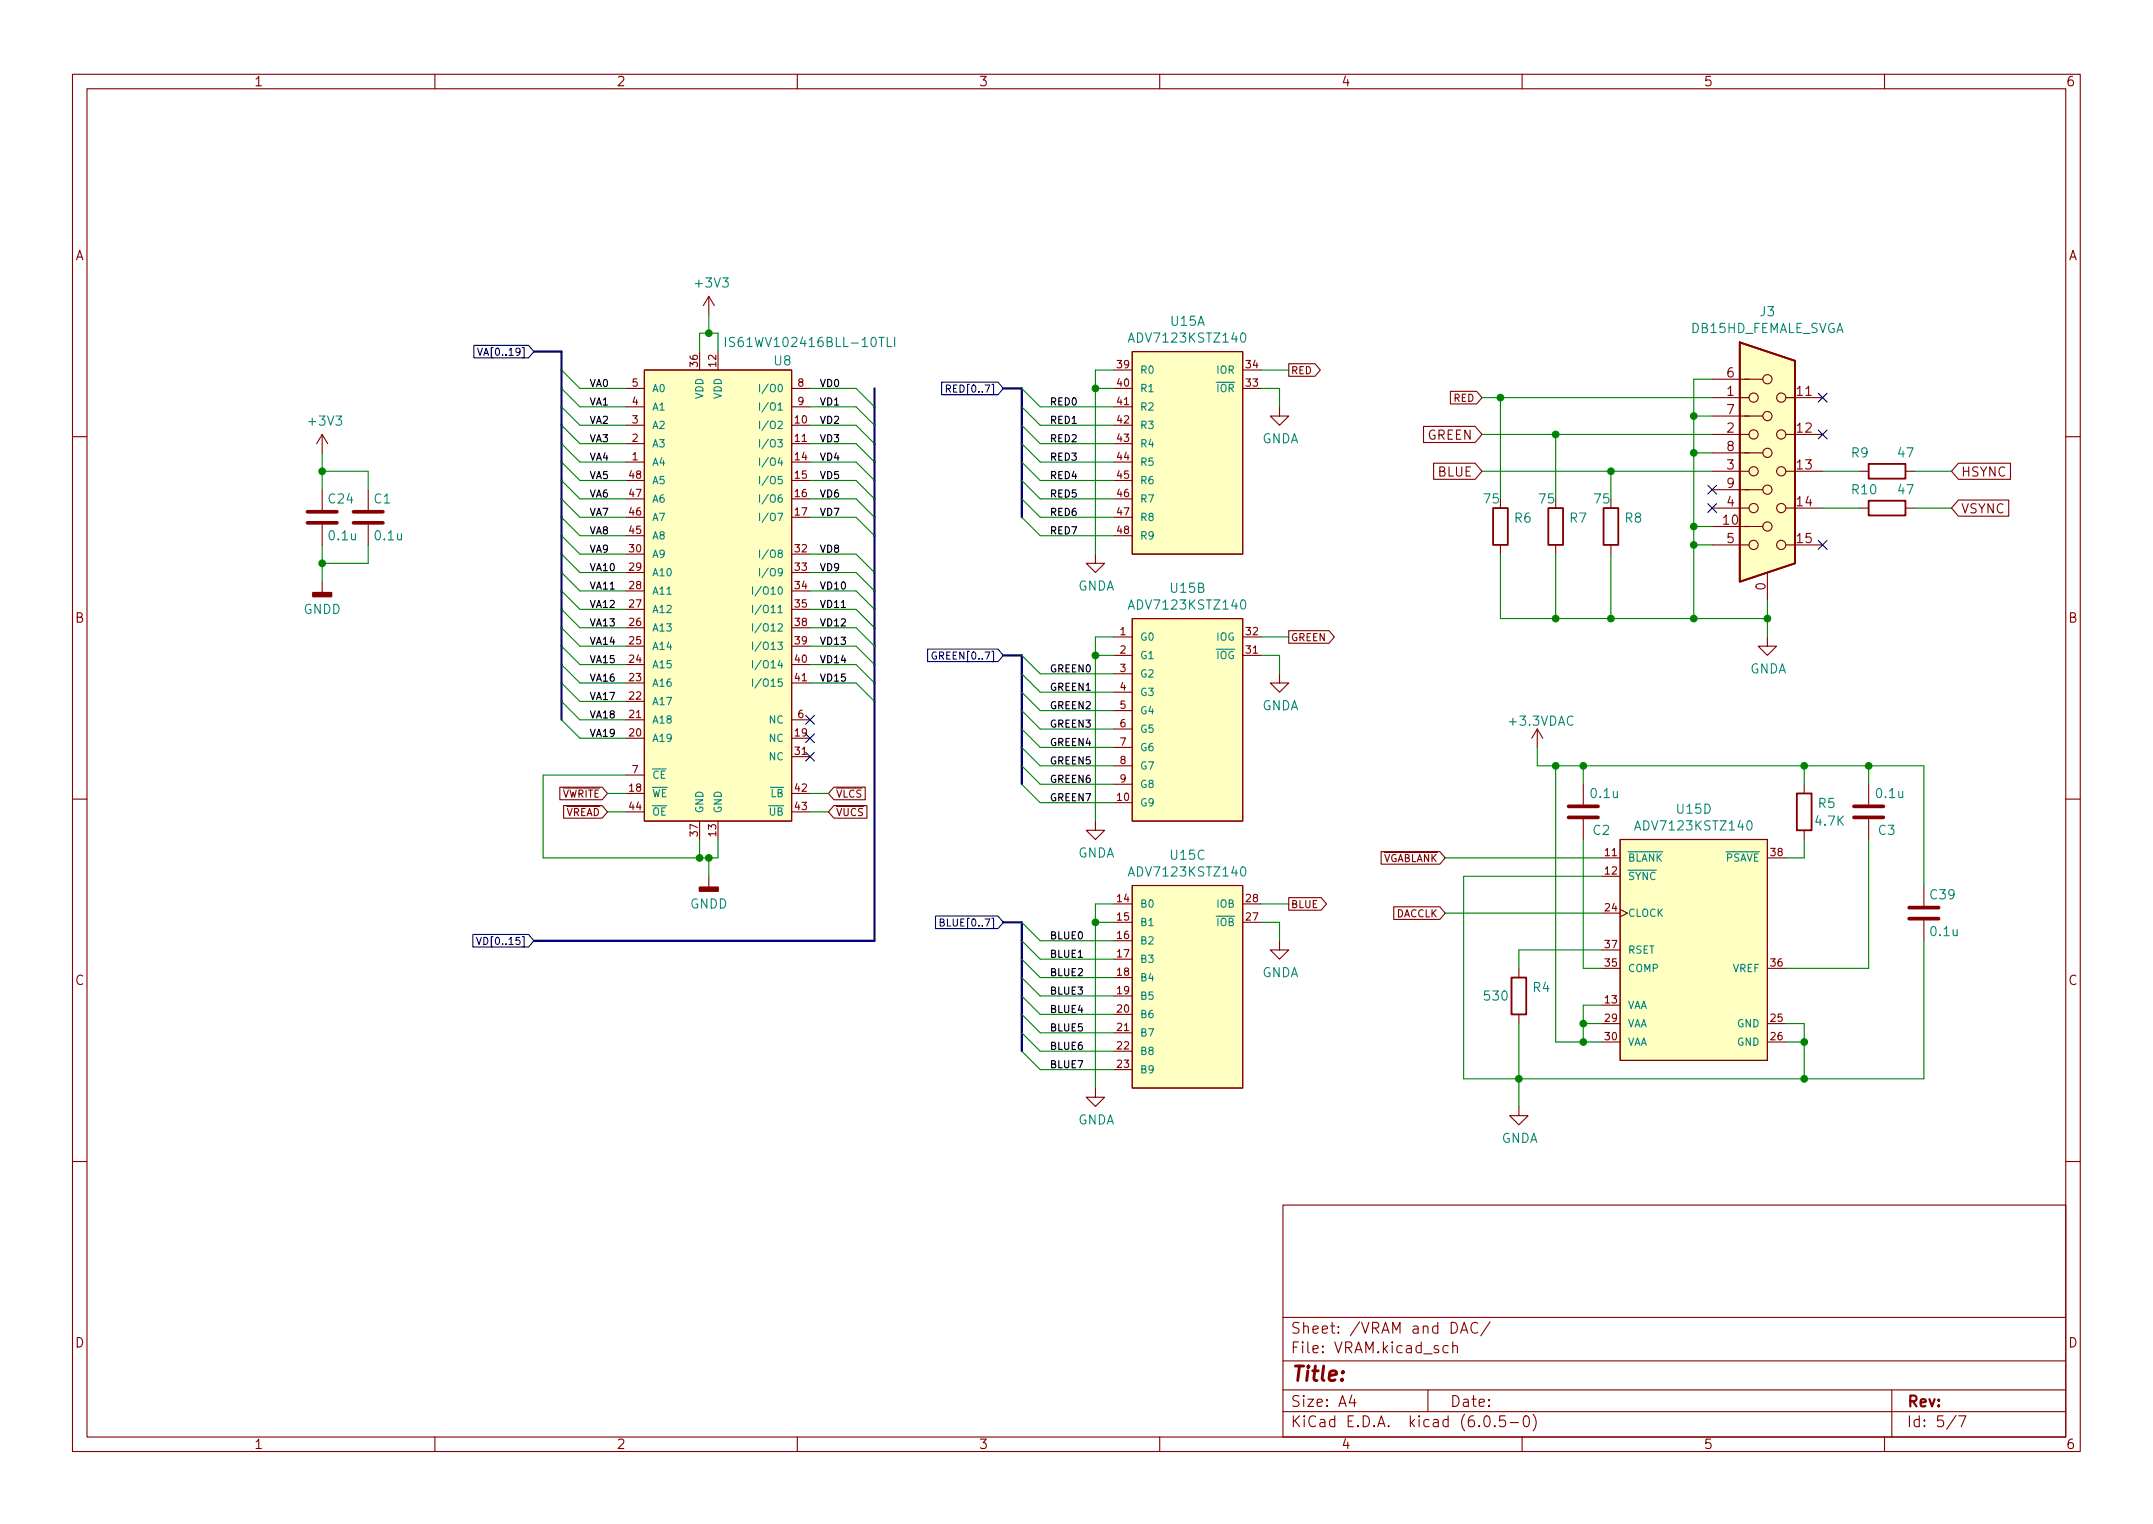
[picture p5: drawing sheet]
<svg xmlns="http://www.w3.org/2000/svg" width="297mm" height="210mm" viewBox="0 0 297 210" stroke-linecap="round" stroke-linejoin="round" font-family="sans-serif">
<g fill="none" stroke="#840000" stroke-width=".15">
<path d="M10 10.2h277v190.1h-277zM12 12.2h273v186.1h-273zM60 10.2v2M110 10.2v2M160 10.2v2M210 10.2v2M260 10.2v2M44.4 59.9v2.6M44.4 59.9l-.7 1.3M44.4 59.9l.8 1.3M86.4 53.6h2.5M86.4 56.1h2.5"/>
<path d="M86.4 58.7h2.5M88.9 51h20.3v62.3h-20.3zM96.5 48.5v2.5M97.8 40.9l-.8 1.3M97.8 40.9v2.5M97.8 40.9l.8 1.3M99.1 48.5v2.5M109.2 53.6h2.6M109.2 56.1h2.6M109.2 58.7h2.6M153.7 53.6h2.5M153.7 51h2.5"/>
<path d="M153.7 56.1h2.5M153.7 58.7h2.5M156.2 48.5h15.2v27.9h-15.2zM171.4 53.6h2.6M171.4 51h2.6M176.5 56.1v1.3h1.3l-1.3 1.3-1.2-1.3h1.2M177.8 50.2h3.6l.8 .8-.8 .9h-3.6zM196.4 58.8h7.1l1 1.1-1 1.1h-7.1zM200.1 54h3.6l.8 .9-.8 .8h-3.6zM236.2 57.4h7M236.2 52.3h7M236.2 54.9h5.1"/>
<path d="M236.2 59.9h5.1M246.4 54.9h5.1M246.4 59.9h5.1M10 60.2h2M44.4 67.6v2.8M44.4 72.4v2.8M50.8 67.6v2.8M50.8 72.4v2.8M86.4 61.2h2.5M86.4 63.7h2.5M86.4 66.3h2.5M86.4 68.8h2.5"/>
<path d="M86.4 71.4h2.5M86.4 73.9h2.5M86.4 79h2.5M86.4 76.4h2.5M109.2 61.2h2.6M109.2 63.7h2.6M109.2 66.3h2.6M109.2 68.8h2.6M109.2 71.4h2.6M109.2 79h2.6M109.2 76.4h2.6M151.1 76.4v1.3h1.3l-1.3 1.3-1.2-1.3h1.2"/>
<path d="M153.7 61.2h2.5M153.7 63.7h2.5M153.7 66.3h2.5M153.7 68.8h2.5M153.7 71.4h2.5M153.7 73.9h2.5M197.8 63.9h5.7l1 1.1-1 1.1h-5.7zM207 75.2v1.2M214.6 75.2v1.2M222.2 75.2v1.2M236.2 72.6h7M236.2 67.6h7"/>
<path d="M236.2 62.5h7M236.2 65h5.1M236.2 70.1h5.1M236.2 75.2h5.1M243.8 79v3.8M246.4 65h5.1M246.4 70.1h5.1M246.4 75.2h5.1M256.5 65h1.3M256.5 70.1h1.3M262.9 65h1.3M262.9 70.1h1.3"/>
<path d="M270.2 63.9h7.2v2.2h-7.2l-1-1.1zM270.2 69h6.9v2.2h-6.9l-1-1.1zM285 60.2h2M44.4 80.3v1.5M86.4 99.3h2.5M86.4 96.8h2.5M86.4 94.2h2.5M86.4 91.7h2.5M86.4 89.1h2.5M86.4 86.6h2.5M86.4 84.1h2.5M86.4 81.5h2.5"/>
<path d="M109.2 99.3h2.6M109.2 94.2h2.6M109.2 91.7h2.6M109.2 89.1h2.6M109.2 86.6h2.6M109.2 84.1h2.6M109.2 81.5h2.6M153.7 87.9h2.5M153.7 90.4h2.5M153.7 93h2.5M153.7 95.5h2.5M153.7 98h2.5"/>
<path d="M156.2 85.3h15.2v28h-15.2zM171.4 87.9h2.6M171.4 90.4h2.6M176.5 93v1.2h1.3l-1.3 1.3-1.2-1.3h1.2M177.8 87h5.6l.7 .9-.7 .8h-5.6zM243.8 87.9v1.2h1.3l-1.3 1.3-1.2-1.3h1.2M10 110.2h2M77.2 108.6h5.9l.7 .9-.7 .8h-5.9zM77.8 111.1h5.3l.7 .9-.7 .9h-5.3zM86.4 109.5h2.5M86.4 101.8h2.5M86.4 112h2.5"/>
<path d="M86.4 106.9h2.5M96.5 113.3v2.5M99.1 113.3v2.5M109.2 109.5h2.6M109.2 101.8h2.6M109.2 104.4h2.6M109.2 112h2.6M115 111.1h4.6v1.8h-4.6l-.7-.9zM115 108.6h4.4v1.7h-4.4l-.7-.8zM151.1 113.3v1.2h1.3l-1.3 1.3-1.2-1.3h1.2M153.7 110.7h2.5M153.7 100.6h2.5"/>
<path d="M153.7 103.1h2.5M153.7 105.7h2.5M153.7 108.2h2.5M190.5 117.5h8.1l.8 .9-.8 .8h-8.1zM212.1 100.6l-.8 1.2M212.1 100.6v2.5M212.1 100.6l.8 1.2M218.4 108.2v2.8M218.4 113v2.8M221 118.4h2.5M223.5 115.8h20.3v30.5h-20.3zM243.8 118.4h2.6"/>
<path d="M248.9 108.2v1.3M248.9 114.5v1.3M257.8 108.2v2.8M257.8 113v2.8M285 110.2h2M97.8 120.9v1.5M153.7 124.7h2.5M153.7 127.2h2.5M153.7 129.8h2.5M153.7 132.3h2.5M153.7 134.9h2.5M153.7 137.4h2.5"/>
<path d="M153.7 139.9h2.5M156.2 122.2h15.2v27.9h-15.2zM171.4 124.7h2.6M171.4 127.2h2.6M176.5 129.8v1.3h1.3l-1.3 1.2-1.2-1.2h1.2M177.8 123.8h4.5l.7 .9-.7 .9h-4.5zM192.3 125.1h6.3l.8 .9-.8 .8h-6.3zM209.5 133.6v1.3M209.5 139.9v1.3M221 120.9h2.5M221 138.7h2.5M221 126h2.5"/>
<path d="M221 133.6h2.5M221 131.1h2.5M223.5 125.5l1 .5-1 .5M243.8 133.6h2.6M265.4 122.2v2.8M265.4 127v2.8M151.1 150.1v1.3h1.3l-1.3 1.2-1.2-1.2h1.2M153.7 142.5h2.5M153.7 145h2.5M153.7 147.6h2.5M209.5 152.6v1.3h1.3l-1.3 1.3-1.2-1.3h1.2M221 141.2h2.5"/>
<path d="M221 143.8h2.5M243.8 141.2h2.6M243.8 143.8h2.6M10 160.2h2M177 166.3h108v32h-108zM285 160.2h2M60 198.3v2M110 198.3v2M160 198.3v2M177 194.8h108M177 191.8h108M177 187.8h108"/>
<path d="M177 181.8h108M186.5 192.5l-.4 1h1M186.9 193v1M197 191.8v3M199.8 185.7l-.4-.1-.3 .3v.4l.1 .3h.2h.4M200.4 185.8a.37 .37 0 0 1 .7 0v.8M200.4 185.1v1.5M201.5 183.9l.5-1.5 .5 1.5M201.6 183.5h.8M203.9 182.6a.6 .6 0 0 0-.8 0 .6 .6 0 0 0-.2 .7 .56 .56 0 0 0 .3 .6 .56 .56 0 0 0 .7-.1M204.9 195.4a.36 .36 0 0 1 .6 .2 .77 .77 0 0 1-.4 1.2 1 1 0 0 1-.2-1.4zM205.6 182.4l-1.3 1.9"/>
<path d="M206.2 196.7l.1 .1h-.1h-.1l.1-.1v.1M207.6 195.3h-.7v.7l.2-.1 .5 .1 .1 .2-.1 .5-.2 .1h-.3l-.2-.1M208.4 196.3h1.1M210 198.3v2M210.4 195.4a.36 .36 0 0 1 .5 .2 .77 .77 0 0 1-.4 1.2 1 1 0 0 1-.1-1.4zM211.5 195.1a1.72 1.72 0 0 1 0 2.3M260 198.3v2M261 191.8v6.5M269.9 195.3l-1.3 1.9M270.2 195.3h1l-.6 1.5"/>
<circle cx="241.9" cy="54.9" r=".63"/>
<circle cx="241.9" cy="59.9" r=".63"/>
<circle cx="243.8" cy="57.4" r=".63"/>
<circle cx="243.8" cy="52.3" r=".63"/>
<circle cx="245.7" cy="59.9" r=".63"/>
<circle cx="245.7" cy="54.9" r=".63"/>
<circle cx="241.9" cy="75.2" r=".63"/>
<circle cx="241.9" cy="65" r=".63"/>
<circle cx="241.9" cy="70.1" r=".63"/>
<circle cx="243.8" cy="62.5" r=".63"/>
<circle cx="243.8" cy="72.6" r=".63"/>
<circle cx="243.8" cy="67.6" r=".63"/>
<circle cx="245.7" cy="65" r=".63"/>
<circle cx="245.7" cy="75.2" r=".63"/>
<circle cx="245.7" cy="70.1" r=".63"/>
</g>
<g fill="#840000" stroke="#840000" stroke-width=".25">
<path d="M96.5 122.4h2.6v.5h-2.6z"/>
<path d="M43.2 81.8h2.5v.5h-2.5z"/>
</g>
<g fill="#ffffc2" stroke="#ffffc2" stroke-width=".14">
<path d="M156.2 85.3h15.2v28h-15.2z"/>
<path d="M240 47.2l7.6 2.6v27.9l-7.6 2.6z"/>
<path d="M156.2 48.5h15.2v27.9h-15.2z"/>
<path d="M156.2 122.2h15.2v27.9h-15.2z"/>
<path d="M223.5 115.8h20.3v30.5h-20.3z"/>
<path d="M88.9 51h20.3v62.3h-20.3z"/>
</g>
<g fill="none" stroke="#008484" stroke-width=".15">
<path d="M100.1 46.5v1.3M101.4 46.6l-.5-.1-.2 .2v.3l.5 .3 .2 .3-.3 .2h-.5M104.8 53v1M104.8 55.6v1M104.8 58.1v1M106 58.1l-.9 1.3M106 53l-.9 1.3M106 55.5l-.9 1.3M106.3 58.3a.34 .34 0 0 1 .4-.2 .34 .34 0 0 1 .3 .4v.3a.34 .34 0 0 1-.4 .3 .34 .34 0 0 1-.3-.3zM106.3 53.2a.34 .34 0 0 1 .4-.2 .34 .34 0 0 1 .3 .4v.3a.34 .34 0 0 1-.4 .4 .34 .34 0 0 1-.3-.4zM107.4 58.2l.3-.1 .2 .3-.6 .7h.6M107.5 53.1l.1-.1a.54 .54 0 0 1 .3 .5 .54 .54 0 0 1-.3 .5h-.1l-.1-.3z"/>
<path d="M122.4 46.5v1.3h.6M123.4 46.5v1.3M171.3 46.1l.3-.2a.79 .79 0 0 1 0 1.3l-.3-.1-.1-.1-.1-.6zM104.8 60.7v1M104.8 63.2v1M104.8 65.7v1M104.8 68.3v1M104.8 70.8v1M104.8 75.9v1M104.8 78.4v1M106 60.6l-.9 1.3M106 63.1l-.9 1.3"/>
<path d="M106 65.7l-.9 1.3M106 68.2l-.9 1.3M106 70.8l-.9 1.3M106 75.8l-.9 1.3M106 78.4l-.9 1.3M106.3 60.8a.34 .34 0 0 1 .4-.1 .34 .34 0 0 1 .3 .3v.3a.34 .34 0 0 1-.4 .4 .34 .34 0 0 1-.3-.4zM106.3 65.9a.34 .34 0 0 1 .4-.2 .34 .34 0 0 1 .3 .4v.3a.34 .34 0 0 1-.4 .4 .34 .34 0 0 1-.3-.4zM106.3 68.4a.34 .34 0 0 1 .4-.1 .34 .34 0 0 1 .3 .3v.3a.34 .34 0 0 1-.4 .4 .34 .34 0 0 1-.3-.4zM106.3 71a.34 .34 0 0 1 .4-.2 .34 .34 0 0 1 .3 .4v.3a.34 .34 0 0 1-.4 .3 .34 .34 0 0 1-.3-.3zM106.3 76a.34 .34 0 0 1 .4-.1 .34 .34 0 0 1 .3 .3v.4a.34 .34 0 0 1-.4 .3 .34 .34 0 0 1-.3-.3zM106.3 78.6a.34 .34 0 0 1 .4-.2 .34 .34 0 0 1 .3 .4v.3a.34 .34 0 0 1-.4 .4 .34 .34 0 0 1-.3-.4zM107.3 60.7h.6l-.3 .3 .3 .1v.5l-.2 .1-.4-.1"/>
<path d="M107.3 70.8h.7l-.5 1M107.5 76.3l-.1-.2v-.1l.1-.1h.3l.1 .2v.1l-.4 .2-.1 .1v.2l.1 .2h.3l.1-.2v-.2l-.2-.2M107.8 68.3h-.3a.68 .68 0 0 0 0 1l.4-.1v-.3l-.2-.2h-.2l-.1 .2M107.9 65.7h-.5v.5l.1-.1 .3 .1 .1 .1v.4h-.2h-.3M107.9 78.9l-.2 .2-.2-.1-.1-.1 .1-.4 .2-.1 .2 .1a.67 .67 0 0 1-.3 .9h-.1M103.8 81v1M103.8 83.5v1M103.8 86.1v1M103.8 88.6v1M103.8 91.1v1M103.8 93.7v1M105 80.9l-.8 1.3"/>
<path d="M105 83.5l-.8 1.3M105 86l-.8 1.3M105 88.5l-.8 1.3M105 91.1l-.8 1.3M105 93.6l-.8 1.3M171.3 82.9l.3-.1a.79 .79 0 0 1 0 1.2h-.3l-.1-.2-.1-.6zM171.3 119.7l.3-.1a.79 .79 0 0 1 0 1.3l-.3-.1-.1-.2-.1-.5zM241.1 113.4l.3-.2a.79 .79 0 0 1 0 1.3h-.2l-.1-.2-.1-.6z"/>
</g>
<path d="M240 47.2l7.6 2.6v27.9l-7.6 2.6zM206 70.1h2v5.1h-2zM213.6 70.1h2v5.1h-2zM221.2 70.1h2.1v5.1h-2.1zM257.8 69.1h5.1v2h-5.1zM257.8 64h5.1v2h-5.1zM247.9 109.5h2v5h-2zM208.5 134.9h2.1v5h-2.1z" fill="none" stroke="#840000" stroke-width=".25"/>
<path d="M42.4 72.1h4.1M42.4 70.6h4.1M48.8 72.1h4M48.8 70.6h4M216.4 111.2h4.1M216.4 112.8h4.1M255.8 111.2h4M255.8 112.8h4M263.4 126.7h4.1M263.4 125.2h4.1" fill="none" stroke="#840000" stroke-width=".51"/>
<g fill="none" stroke="#000084" stroke-width=".15">
<path d="M65.4 47.6h7.5l.8 .9-.8 .9h-7.5zM65.9 48l.3 1 .4-1M129.9 52.7h7.8l.7 .9-.7 .9h-7.8zM130.6 53.6h.4l.1-.2v-.2l-.5-.1v1M130.8 53.6l.3 .5M250.9 59.3l1.2 1.2M250.9 54.2l1.2 1.3M252.1 54.2l-1.2 1.3M252.1 59.3l-1.2 1.2M235.6 66.9l1.2 1.3M235.6 69.5l1.2 1.2M236.8 66.9l-1.2 1.3"/>
<path d="M236.8 69.5l-1.2 1.2M250.9 74.6l1.2 1.2M252.1 74.6l-1.2 1.2M111.2 98.7l1.2 1.2M112.4 98.7l-1.2 1.2M128 89.6h9.7l.7 .8-.7 .9h-9.7zM129.2 90a.46 .46 0 0 0-.6 .4 .46 .46 0 0 0 .6 .5v-.4h-.2M111.2 103.8l1.2 1.2M111.2 101.2l1.2 1.3M112.4 103.8l-1.2 1.2M112.4 101.2l-1.2 1.3M65.2 128.9h7.7l.8 .9-.8 .9h-7.7z"/>
<path d="M65.8 129.3l.3 1 .3-1M129.1 126.4h8.6l.7 .8-.7 .9h-8.6zM129.7 127.2h.4l.1-.1v-.2l-.5-.1v1h.4l.1-.1 .1-.3-.2-.2"/>
</g>
<path d="M73.7 48.5h3.8v50.8M120.6 53.6v76.2h-46.9M138.4 53.6h2.6v17.8M138.4 90.4h2.6v17.8M138.4 127.2h2.6v17.8" fill="none" stroke="#000084" stroke-width=".3"/>
<g fill="none" stroke="#008400" stroke-width=".15">
<path d="M77.5 58.7l2.5 2.5h6.4M77.5 51l2.5 2.6h6.4M77.5 53.6l2.5 2.5h6.4M77.5 56.1l2.5 2.6h6.4M96.5 48.5v-2.5h2.6v2.5M97.8 43.4v2.6M111.8 53.6h6.3l2.5 2.5M111.8 56.1h6.3l2.5 2.6M111.8 58.7h6.3l2.5 2.5M141 58.7l2.5 2.5h10.2M141 53.6l2.5 2.5h10.2M141 56.1l2.5 2.6h10.2"/>
<path d="M151.1 53.6h2.6M153.7 51h-2.6v25.4M174 53.6h2.5v2.5M174 51h3.8M204.5 54.9h31.7M204.5 59.9h31.7M207 54.9v13.9M214.6 59.9v8.9M233.7 57.4h2.5M236.2 52.3h-2.5v33M44.4 65h6.4v2.6M44.4 62.5v5.1"/>
<path d="M44.4 75.2v5.1M50.8 75.2v2.5h-6.4M77.5 63.7l2.5 2.6h6.4M77.5 66.3l2.5 2.5h6.4M77.5 61.2l2.5 2.5h6.4M77.5 71.4l2.5 2.5h6.4M77.5 76.4l2.5 2.6h6.4M77.5 73.9l2.5 2.5h6.4M77.5 68.8l2.5 2.6h6.4M77.5 79l2.5 2.5h6.4M111.8 61.2h6.3l2.5 2.5M111.8 66.3h6.3l2.5 2.5"/>
<path d="M111.8 68.8h6.3l2.5 2.6M111.8 63.7h6.3l2.5 2.6M111.8 79h6.3l2.5 2.5M111.8 76.4h6.3l2.5 2.6M111.8 71.4h6.3l2.5 2.5M141 63.7l2.5 2.6h10.2M141 66.3l2.5 2.5h10.2M141 61.2l2.5 2.5h10.2M141 71.4l2.5 2.5h10.2M141 68.8l2.5 2.6h10.2M204.5 65h31.7M207 76.4v8.9h36.8"/>
<path d="M214.6 76.4v8.9M222.2 65v3.8M222.2 76.4v8.9M233.7 62.5h2.5M233.7 72.6h2.5M233.7 75.2h2.5M251.5 70.1h5M251.5 65h5M264.2 70.1h5M264.2 65h5M77.5 96.8l2.5 2.5h6.4M77.5 99.3l2.5 2.5h6.4"/>
<path d="M77.5 91.7l2.5 2.5h6.4M77.5 89.1l2.5 2.6h6.4M77.5 94.2l2.5 2.6h6.4M77.5 84.1l2.5 2.5h6.4M77.5 86.6l2.5 2.5h6.4M77.5 81.5l2.5 2.6h6.4M111.8 94.2h6.3l2.5 2.6M111.8 91.7h6.3l2.5 2.5M111.8 86.6h6.3l2.5 2.5M111.8 89.1h6.3l2.5 2.6M111.8 81.5h6.3l2.5 2.6M111.8 84.1h6.3l2.5 2.5"/>
<path d="M141 93l2.5 2.5h10.2M141 90.4l2.5 2.6h10.2M141 95.5l2.5 2.5h10.2M141 98l2.5 2.6h10.2M151.1 90.4h2.6M153.7 87.9h-2.6v25.4M174 90.4h2.5v2.6M174 87.9h3.8M243.8 82.8v5.1M83.8 109.5h2.6M83.8 112h2.6M86.4 106.9h-11.5v11.5h24.2v-2.6"/>
<path d="M96.5 115.8v2.6M97.8 118.4v2.5M111.8 109.5h2.5M111.8 112h2.5M141 105.7l2.5 2.5h10.2M141 100.6l2.5 2.5h10.2M141 103.1l2.5 2.6h10.2M141 108.2l2.5 2.5h10.2M199.4 118.4h21.6M212.1 103.1v2.6h53.3v16.5M214.6 105.7v38.1h6.4M218.4 105.7v2.5"/>
<path d="M218.4 115.8v17.8h2.6M248.9 115.8v2.6h-2.5M248.9 105.7v2.5M257.8 115.8v17.8h-11.4M257.8 105.7v2.5M141 127.2l2.5 2.6h10.2M141 139.9l2.5 2.6h10.2M141 137.4l2.5 2.5h10.2M141 134.9l2.5 2.5h10.2M141 132.3l2.5 2.6h10.2M141 129.8l2.5 2.5h10.2M151.1 127.2h2.6"/>
<path d="M153.7 124.7h-2.6v25.4M174 127.2h2.5v2.6M174 124.7h3.8M199.4 126h21.6M221 120.9h-19.1v27.9h63.5v-19M221 131.1h-11.5v2.5M221 138.7h-2.6v5.1M141 145l2.5 2.6h10.2M141 142.5l2.5 2.5h10.2M209.5 141.2v11.4M218.4 141.2h2.6M246.4 143.8h2.5"/>
<path d="M246.4 141.2h2.5v7.6"/>
</g>
<g fill="#008400" stroke="#008400" stroke-width=".15">
<circle cx="44.4" cy="77.7" r=".46"/>
<circle cx="44.4" cy="65" r=".46"/>
<circle cx="151.1" cy="90.4" r=".46"/>
<circle cx="151.1" cy="53.6" r=".46"/>
<circle cx="97.8" cy="46" r=".46"/>
<circle cx="97.8" cy="118.4" r=".46"/>
<circle cx="96.5" cy="118.4" r=".46"/>
<circle cx="233.7" cy="57.4" r=".46"/>
<circle cx="222.2" cy="65" r=".46"/>
<circle cx="214.6" cy="85.3" r=".46"/>
<circle cx="214.6" cy="59.9" r=".46"/>
<circle cx="233.7" cy="75.2" r=".46"/>
<circle cx="233.7" cy="85.3" r=".46"/>
<circle cx="207" cy="54.9" r=".46"/>
<circle cx="209.5" cy="148.8" r=".46"/>
<circle cx="218.4" cy="141.2" r=".46"/>
<circle cx="222.2" cy="85.3" r=".46"/>
<circle cx="218.4" cy="105.7" r=".46"/>
<circle cx="248.9" cy="105.7" r=".46"/>
<circle cx="243.8" cy="85.3" r=".46"/>
<circle cx="248.9" cy="148.8" r=".46"/>
<circle cx="248.9" cy="143.8" r=".46"/>
<circle cx="257.8" cy="105.7" r=".46"/>
<circle cx="214.6" cy="105.7" r=".46"/>
<circle cx="218.4" cy="143.8" r=".46"/>
<circle cx="151.1" cy="127.2" r=".46"/>
<circle cx="233.7" cy="72.6" r=".46"/>
<circle cx="233.7" cy="62.5" r=".46"/>
</g>
<text font-size="2.8" fill="#840000" x="178" y="190.6">Title:</text>
<g font-size="2.1" fill="#840000">
<text x="178" y="184">Sheet: /VRAM and DAC/</text>
<text x="178" y="186.7">File: VRAM.kicad_sch</text>
<text x="178" y="196.9">KiCad E.D.A. kicad (6.0.5-0)</text>
<text x="178" y="194.1">Size: A4</text>
<text x="200" y="194.1">Date:</text>
<text x="263" y="194.1">Rev:</text>
<text x="263" y="196.9">Id: 5/7</text>
</g>
<g font-size="1.8" fill="#840000">
<text x="35" y="11.9">1</text>
<text x="85" y="11.9">2</text>
<text x="135" y="11.9">3</text>
<text x="185" y="11.9">4</text>
<text x="235" y="11.9">5</text>
<text x="285" y="11.9">6</text>
<text x="10.3" y="35.9">A</text>
<text x="285.3" y="35.9">A</text>
<text x="238.3" y="52.1">6</text>
<text x="238.3" y="54.6">1</text>
<text x="238.3" y="59.7">2</text>
<text x="238.3" y="57.1">7</text>
<text x="247.9" y="54.6">11</text>
<text x="247.9" y="59.7">12</text>
<text x="196.9" y="60.7">GREEN</text>
<text x="198.4" y="65.7">BLUE</text>
<text x="238.3" y="64.8">3</text>
<text x="238.3" y="62.2">8</text>
<text x="247.9" y="64.8">13</text>
<text x="270.5" y="65.7">HSYNC</text>
<text x="238.3" y="69.8">4</text>
<text x="238.3" y="67.3">9</text>
<text x="247.9" y="69.8">14</text>
<text x="270.5" y="70.8">VSYNC</text>
<text x="237.8" y="72.4">10</text>
<text x="238.3" y="74.9">5</text>
<text x="247.9" y="74.9">15</text>
<text x="243.6" y="81.4" transform="rotate(-90 243.6 81.4)">0</text>
<text x="10.3" y="85.9">B</text>
<text x="285.3" y="85.9">B</text>
<text x="10.3" y="135.9">C</text>
<text x="285.3" y="135.9">C</text>
<text x="10.3" y="185.9">D</text>
<text x="285.3" y="185.9">D</text>
<text x="35" y="199.9">1</text>
<text x="85" y="199.9">2</text>
<text x="135" y="199.9">3</text>
<text x="185" y="199.9">4</text>
<text x="235" y="199.9">5</text>
<text x="285" y="199.9">6</text>
</g>
<g font-size="1.8" fill="#008484">
<text x="96.1" y="39.7">+3V3</text>
<text x="101.2" y="47.9">IS61WV102416BLL-10TLI</text>
<text x="156.2" y="47.3">ADV7123KSTZ140</text>
<text x="161.6" y="45">U15A</text>
<text x="233.2" y="45.9">DB15HD_FEMALE_SVGA</text>
<text x="242.9" y="43.6">J3</text>
<text x="106.8" y="50.4">U8</text>
<text x="42.7" y="58.7">+3V3</text>
<text x="174.1" y="61.2">GNDA</text>
<text x="255.5" y="63.1">R9</text>
<text x="261.9" y="63.1">47</text>
<text x="45.4" y="69.5">C24</text>
<text x="51.6" y="69.5">C1</text>
<text x="204.8" y="69.5">75</text>
<text x="212.4" y="69.5">75</text>
<text x="220" y="69.5">75</text>
<text x="255.6" y="68.2">R10</text>
<text x="261.9" y="68.2">47</text>
<text x="45.5" y="74.5">0.1u</text>
<text x="51.8" y="74.5">0.1u</text>
<text x="209" y="72.1">R6</text>
<text x="216.6" y="72.1">R7</text>
<text x="224.2" y="72.1">R8</text>
<text x="148.7" y="81.5">GNDA</text>
<text x="161.6" y="81.8">U15B</text>
<text x="41.8" y="84.7">GNDD</text>
<text x="156.2" y="84.1">ADV7123KSTZ140</text>
<text x="241.4" y="92.9">GNDA</text>
<text x="174.1" y="98">GNDA</text>
<text x="208.3" y="100.1">+3.3VDAC</text>
<text x="219.6" y="110.1">0.1u</text>
<text x="231.4" y="112.3">U15D</text>
<text x="250.5" y="113.9">4.7K</text>
<text x="250.9" y="111.5">R5</text>
<text x="259" y="110.1">0.1u</text>
<text x="148.7" y="118.3">GNDA</text>
<text x="161.6" y="118.6">U15C</text>
<text x="219.8" y="115.2">C2</text>
<text x="226.1" y="114.6">ADV7123KSTZ140</text>
<text x="259.2" y="115.2">C3</text>
<text x="95.2" y="125.3">GNDD</text>
<text x="156.2" y="120.9">ADV7123KSTZ140</text>
<text x="266.4" y="124.1">C39</text>
<text x="266.5" y="129.2">0.1u</text>
<text x="174.1" y="134.8">GNDA</text>
<text x="211.5" y="136.9">R4</text>
<text x="204.9" y="138">530</text>
<text x="148.7" y="155.1">GNDA</text>
<text x="207.1" y="157.7">GNDA</text>
</g>
<g font-size="1.4" fill="#000084">
<text x="66.8" y="49.1">VA[0..19]</text>
<text x="131.3" y="54.2">RED[0..7]</text>
<text x="129.3" y="91">GREEN[0..7]</text>
<text x="66.8" y="130.4">VD[0..15]</text>
<text x="130.5" y="127.8">BLUE[0..7]</text>
</g>
<g font-size="1.4">
<text x="81.3" y="53.4">VA0</text>
<text x="113" y="53.4">VD0</text>
<text x="81.3" y="55.9">VA1</text>
<text x="81.3" y="58.5">VA2</text>
<text x="113" y="55.9">VD1</text>
<text x="113" y="58.5">VD2</text>
<text x="144.8" y="58.5">RED1</text>
<text x="144.8" y="55.9">RED0</text>
<text x="81.3" y="63.5">VA4</text>
<text x="81.3" y="61">VA3</text>
<text x="113" y="61">VD3</text>
<text x="113" y="63.5">VD4</text>
<text x="144.8" y="61">RED2</text>
<text x="144.8" y="63.5">RED3</text>
<text x="81.3" y="71.2">VA7</text>
<text x="81.3" y="68.6">VA6</text>
<text x="81.3" y="66.1">VA5</text>
<text x="113" y="66.1">VD5</text>
<text x="113" y="71.2">VD7</text>
<text x="113" y="68.6">VD6</text>
<text x="144.8" y="71.2">RED6</text>
<text x="144.8" y="66.1">RED4</text>
<text x="144.8" y="68.6">RED5</text>
<text x="81.3" y="76.2">VA9</text>
<text x="81.3" y="73.7">VA8</text>
<text x="113" y="76.2">VD8</text>
<text x="144.8" y="73.7">RED7</text>
<text x="81.3" y="81.3">VA11</text>
<text x="81.3" y="83.9">VA12</text>
<text x="81.3" y="78.8">VA10</text>
<text x="113" y="83.9">VD11</text>
<text x="113" y="81.3">VD10</text>
<text x="113" y="78.8">VD9</text>
<text x="81.3" y="88.9">VA14</text>
<text x="81.3" y="86.4">VA13</text>
<text x="113" y="88.9">VD13</text>
<text x="113" y="86.4">VD12</text>
<text x="81.3" y="91.5">VA15</text>
<text x="81.3" y="94">VA16</text>
<text x="113" y="94">VD15</text>
<text x="113" y="91.5">VD14</text>
<text x="144.8" y="92.8">GREEN0</text>
<text x="144.8" y="95.3">GREEN1</text>
<text x="81.3" y="101.6">VA19</text>
<text x="81.3" y="99.1">VA18</text>
<text x="81.3" y="96.6">VA17</text>
<text x="144.8" y="97.8">GREEN2</text>
<text x="144.8" y="100.4">GREEN3</text>
<text x="144.8" y="108">GREEN6</text>
<text x="144.8" y="102.9">GREEN4</text>
<text x="144.8" y="105.5">GREEN5</text>
<text x="144.8" y="110.5">GREEN7</text>
<text x="144.8" y="129.6">BLUE0</text>
<text x="144.8" y="134.7">BLUE2</text>
<text x="144.8" y="137.2">BLUE3</text>
<text x="144.8" y="132.1">BLUE1</text>
<text x="144.8" y="139.7">BLUE4</text>
<text x="144.8" y="142.3">BLUE5</text>
<text x="144.8" y="147.4">BLUE7</text>
<text x="144.8" y="144.8">BLUE6</text>
</g>
<g font-size="1.4" fill="#840000">
<text x="87.2" y="53.3">5</text>
<text x="96.3" y="50.6" transform="rotate(-90 96.3 50.6)">36</text>
<text x="98.8" y="50.6" transform="rotate(-90 98.8 50.6)">12</text>
<text x="110.1" y="53.3">8</text>
<text x="154.2" y="50.8">39</text>
<text x="154.2" y="53.3">40</text>
<text x="171.9" y="53.3">33</text>
<text x="171.9" y="50.8">34</text>
<text x="178" y="51.6">RED</text>
<text x="87.2" y="58.4">3</text>
<text x="87.2" y="55.9">4</text>
<text x="109.7" y="58.4">10</text>
<text x="110.1" y="55.9">9</text>
<text x="154.2" y="55.9">41</text>
<text x="154.2" y="58.4">42</text>
<text x="200.6" y="55.4">RED</text>
<text x="87.2" y="63.5">1</text>
<text x="87.2" y="61">2</text>
<text x="109.7" y="61">11</text>
<text x="109.7" y="63.5">14</text>
<text x="154.2" y="61">43</text>
<text x="154.2" y="63.5">44</text>
<text x="86.8" y="71.1">46</text>
<text x="86.8" y="68.6">47</text>
<text x="86.8" y="66">48</text>
<text x="109.7" y="66">15</text>
<text x="109.7" y="68.6">16</text>
<text x="109.7" y="71.1">17</text>
<text x="154.2" y="66">45</text>
<text x="154.2" y="68.6">46</text>
<text x="154.2" y="71.1">47</text>
<text x="86.8" y="76.2">30</text>
<text x="86.8" y="73.7">45</text>
<text x="109.7" y="76.2">32</text>
<text x="154.2" y="73.7">48</text>
<text x="86.8" y="83.8">27</text>
<text x="86.8" y="81.3">28</text>
<text x="86.8" y="78.7">29</text>
<text x="109.7" y="78.7">33</text>
<text x="109.7" y="81.3">34</text>
<text x="109.7" y="83.8">35</text>
<text x="86.8" y="88.9">25</text>
<text x="86.8" y="86.4">26</text>
<text x="109.7" y="86.4">38</text>
<text x="109.7" y="88.9">39</text>
<text x="154.5" y="87.6">1</text>
<text x="171.9" y="87.6">32</text>
<text x="178" y="88.4">GREEN</text>
<text x="86.8" y="94">23</text>
<text x="86.8" y="91.4">24</text>
<text x="109.7" y="91.4">40</text>
<text x="109.7" y="94">41</text>
<text x="154.5" y="90.2">2</text>
<text x="154.5" y="92.7">3</text>
<text x="154.5" y="95.2">4</text>
<text x="171.9" y="90.2">31</text>
<text x="86.8" y="101.6">20</text>
<text x="86.8" y="99.1">21</text>
<text x="86.8" y="96.5">22</text>
<text x="109.7" y="101.6">19</text>
<text x="110.1" y="99.1">6</text>
<text x="154.5" y="97.8">5</text>
<text x="154.5" y="100.3">6</text>
<text x="87.2" y="106.7">7</text>
<text x="109.7" y="104.1">31</text>
<text x="154.5" y="102.9">7</text>
<text x="154.5" y="105.4">8</text>
<text x="154.5" y="107.9">9</text>
<text x="76.4" y="110">~{VWRITE}</text>
<text x="76.9" y="112.6">~{VREAD}</text>
<text x="86.8" y="109.2">18</text>
<text x="86.8" y="111.8">44</text>
<text x="109.7" y="109.2">42</text>
<text x="109.7" y="111.8">43</text>
<text x="115.3" y="112.6">~{VUCS}</text>
<text x="115.3" y="110">~{VLCS}</text>
<text x="154.2" y="110.5">10</text>
<text x="96.3" y="115.3" transform="rotate(-90 96.3 115.3)">37</text>
<text x="98.8" y="115.3" transform="rotate(-90 98.8 115.3)">13</text>
<text x="189.5" y="118.9">~{VGABLANK}</text>
<text x="221.5" y="118.1">11</text>
<text x="244.3" y="118.1">38</text>
<text x="154.2" y="124.5">14</text>
<text x="171.9" y="124.5">28</text>
<text x="178" y="125.3">BLUE</text>
<text x="221.5" y="120.6">12</text>
<text x="221.5" y="125.7">24</text>
<text x="154.2" y="127">15</text>
<text x="154.2" y="129.5">16</text>
<text x="171.9" y="127">27</text>
<text x="192.6" y="126.5">DACCLK</text>
<text x="221.5" y="130.8">37</text>
<text x="154.2" y="132.1">17</text>
<text x="154.2" y="134.6">18</text>
<text x="154.2" y="137.2">19</text>
<text x="221.5" y="133.3">35</text>
<text x="244.3" y="133.3">36</text>
<text x="154.2" y="139.7">20</text>
<text x="154.2" y="142.2">21</text>
<text x="221.5" y="138.4">13</text>
<text x="221.5" y="141">29</text>
<text x="221.5" y="143.5">30</text>
<text x="244.3" y="141">25</text>
<text x="244.3" y="143.5">26</text>
<text x="154.2" y="144.8">22</text>
<text x="154.2" y="147.3">23</text>
</g>
<g font-size="1.4" fill="#008484">
<text x="157.2" y="51.6">R0</text>
<text x="167.9" y="51.6">IOR</text>
<text x="89.9" y="59.2">A2</text>
<text x="89.9" y="56.6">A1</text>
<text x="89.9" y="54.1">A0</text>
<text x="97" y="55.1" transform="rotate(-90 97 55.1)">VDD</text>
<text x="99.6" y="55.1" transform="rotate(-90 99.6 55.1)">VDD</text>
<text x="105.5" y="56.6">I/O1</text>
<text x="157.2" y="54.1">R1</text>
<text x="157.2" y="56.6">R2</text>
<text x="157.2" y="59.2">R3</text>
<text x="166.8" y="54.1">~{IOR}</text>
<text x="89.9" y="64.3">A4</text>
<text x="89.9" y="61.7">A3</text>
<text x="105.5" y="64.3">I/O4</text>
<text x="157.2" y="61.7">R4</text>
<text x="157.2" y="64.3">R5</text>
<text x="89.9" y="71.9">A7</text>
<text x="89.9" y="69.3">A6</text>
<text x="89.9" y="66.8">A5</text>
<text x="157.2" y="66.8">R6</text>
<text x="157.2" y="69.3">R7</text>
<text x="157.2" y="71.9">R8</text>
<text x="89.9" y="77">A9</text>
<text x="89.9" y="74.4">A8</text>
<text x="157.2" y="74.4">R9</text>
<text x="89.9" y="82">A11</text>
<text x="89.9" y="79.5">A10</text>
<text x="104.7" y="82">I/O10</text>
<text x="89.9" y="89.7">A14</text>
<text x="89.9" y="87.1">A13</text>
<text x="89.9" y="84.6">A12</text>
<text x="104.7" y="84.6">I/O11</text>
<text x="104.7" y="87.1">I/O12</text>
<text x="104.7" y="89.7">I/O13</text>
<text x="157.2" y="88.4">G0</text>
<text x="167.8" y="88.4">IOG</text>
<text x="89.9" y="94.7">A16</text>
<text x="89.9" y="92.2">A15</text>
<text x="104.7" y="92.2">I/O14</text>
<text x="104.7" y="94.7">I/O15</text>
<text x="157.2" y="90.9">G1</text>
<text x="157.2" y="93.5">G2</text>
<text x="166.7" y="90.9">~{IOG}</text>
<text x="89.9" y="99.8">A18</text>
<text x="89.9" y="97.3">A17</text>
<text x="106.2" y="99.8">NC</text>
<text x="157.2" y="96">G3</text>
<text x="157.2" y="98.5">G4</text>
<text x="157.2" y="101.1">G5</text>
<text x="89.9" y="102.4">A19</text>
<text x="89.9" y="107.4">~{CE}</text>
<text x="106.2" y="102.4">NC</text>
<text x="106.2" y="104.9">NC</text>
<text x="157.2" y="103.6">G6</text>
<text x="157.2" y="106.2">G7</text>
<text x="89.9" y="110">~{WE}</text>
<text x="89.9" y="112.5">~{OE}</text>
<text x="97" y="112.3" transform="rotate(-90 97 112.3)">GND</text>
<text x="99.6" y="112.3" transform="rotate(-90 99.6 112.3)">GND</text>
<text x="105.1" y="112.5">~{UB}</text>
<text x="105.2" y="110">~{LB}</text>
<text x="157.2" y="111.2">G9</text>
<text x="157.2" y="108.7">G8</text>
<text x="224.5" y="118.9">~{BLANK}</text>
<text x="236.9" y="118.9">~{PSAVE}</text>
<text x="157.2" y="125.2">B0</text>
<text x="167.9" y="125.2">IOB</text>
<text x="224.5" y="121.4">~{SYNC}</text>
<text x="157.2" y="127.8">B1</text>
<text x="157.2" y="130.3">B2</text>
<text x="166.8" y="127.8">~{IOB}</text>
<text x="224.5" y="126.5">CLOCK</text>
<text x="224.5" y="131.6">RSET</text>
<text x="157.2" y="132.8">B3</text>
<text x="157.2" y="135.4">B4</text>
<text x="157.2" y="137.9">B5</text>
<text x="224.5" y="134.1">COMP</text>
<text x="239.1" y="134.1">VREF</text>
<text x="157.2" y="140.5">B6</text>
<text x="157.2" y="143">B7</text>
<text x="224.5" y="139.2">VAA</text>
<text x="224.5" y="141.7">VAA</text>
<text x="239.7" y="141.7">GND</text>
<text x="157.2" y="145.5">B8</text>
<text x="157.2" y="148.1">B9</text>
<text x="224.5" y="144.3">VAA</text>
<text x="239.7" y="144.3">GND</text>
</g>
</svg>
